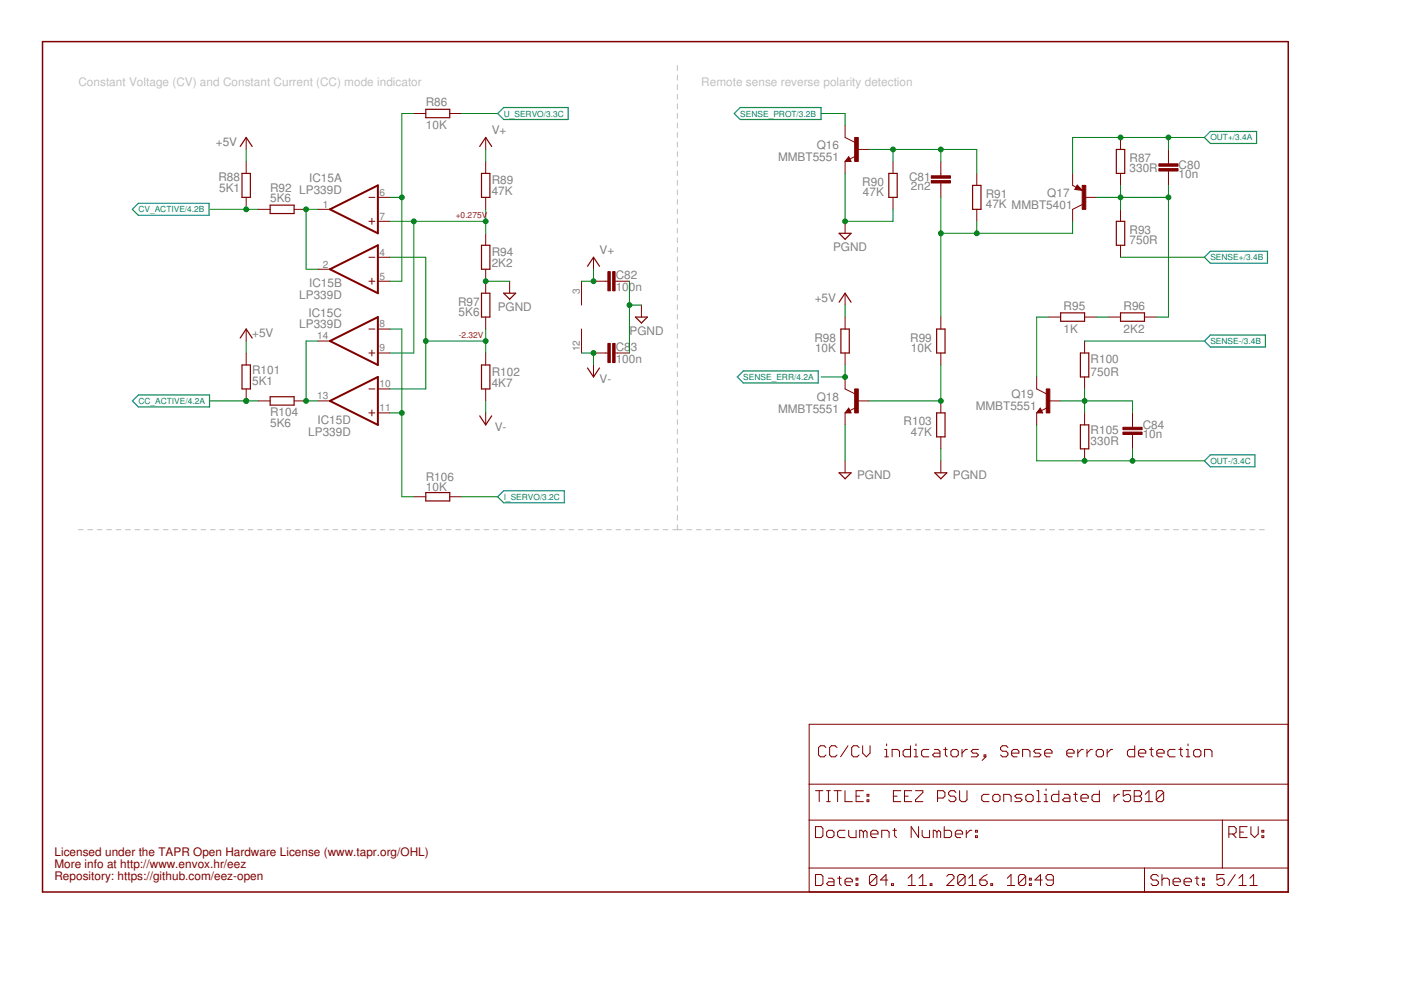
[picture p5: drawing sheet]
<svg xmlns="http://www.w3.org/2000/svg" width="297mm" height="210mm" viewBox="0 0 297 210" stroke-linecap="round" stroke-linejoin="round" font-family="sans-serif">
<g fill="none" stroke="#c0c0c0" stroke-width=".21">
<path d="M143.6 13.9v1M143.6 15.9v1.1M143.6 18v1M143.6 20v1M143.6 22v1.1M143.6 24v1.1M143.6 26.1v1M143.6 28.1v1M143.6 30.1v1.1M143.6 32.2v1M143.6 34.2v1M143.6 36.2v1.1"/>
<path d="M143.6 38.2v1.1M143.6 40.3v1M143.6 42.3v1M143.6 44.3v1.1M143.6 46.4v1M143.6 48.4v1M143.6 50.4v1.1M143.6 52.5v1M143.6 54.5v1M143.6 56.5v1M143.6 58.5v1.1M143.6 60.6v1"/>
<path d="M143.6 62.6v1M143.6 64.6v1.1M143.6 66.7v1M143.6 68.7v1M143.6 70.7v1M143.6 72.7v1.1M143.6 74.8v1M143.6 76.8v1M143.6 78.8v1.1M143.6 80.9v1M143.6 82.9v1M143.6 84.9v1"/>
<path d="M143.6 86.9v1.1M143.6 89v1M143.6 91v1M143.6 93v1M143.6 95.1v1M143.6 97.1v1M143.6 99.1v1M16.6 112.3h1M18.6 112.3h1M20.6 112.3h1M22.6 112.3h1M24.6 112.3h1"/>
<path d="M26.6 112.3h1M28.6 112.3h1M30.6 112.3h1M32.6 112.3h1M34.6 112.3h1M36.6 112.3h1M38.6 112.3h1M40.6 112.3h1M42.6 112.3h1M44.6 112.3h1M46.6 112.3h1M48.6 112.3h1"/>
<path d="M50.6 112.3h1M52.6 112.3h1M54.6 112.3h1M56.6 112.3h1M58.6 112.3h1M60.6 112.3h1M62.6 112.3h1M64.6 112.3h1M66.6 112.3h1M68.6 112.3h1M70.6 112.3h1M72.6 112.3h1"/>
<path d="M74.6 112.3h1M76.6 112.3h1M78.6 112.3h1M80.6 112.3h1M82.6 112.3h1M84.6 112.3h1M86.6 112.3h1M88.6 112.3h1M90.6 112.3h1M92.6 112.3h1M94.6 112.3h1M96.6 112.3h1"/>
<path d="M98.6 112.3h1M100.6 112.3h1M102.6 112.3h1M104.6 112.3h1M106.6 112.3h1M108.6 112.3h1M110.6 112.3h1M112.6 112.3h1M114.6 112.3h1M116.6 112.3h1M118.6 112.3h1M120.6 112.3h1"/>
<path d="M122.6 112.3h1M124.6 112.3h1M126.6 112.3h1M128.6 112.3h1M130.6 112.3h1M132.6 112.3h1M134.6 112.3h1M136.6 112.3h1M138.6 112.3h1M140.6 112.3h1M142.6 112.3h2M143.6 101.1v1.1"/>
<path d="M143.6 103.2v1M143.6 105.2v1M143.6 107.2v1M143.6 109.2v1.1M143.6 111.3v1M145.6 112.3h1.1M147.7 112.3h1M149.7 112.3h1M151.7 112.3h1M153.7 112.3h1M155.7 112.3h1.1M157.8 112.3h1"/>
<path d="M159.8 112.3h1M161.8 112.3h1.1M163.9 112.3h1M165.9 112.3h1M167.9 112.3h1M169.9 112.3h1M171.9 112.3h1.1M174 112.3h1M176 112.3h1M178 112.3h1M180 112.3h1.1M182.1 112.3h1"/>
<path d="M184.1 112.3h1M186.1 112.3h1M188.1 112.3h1M190.1 112.3h1.1M192.2 112.3h1M194.2 112.3h1M196.2 112.3h1M198.2 112.3h1.1M200.3 112.3h1M202.3 112.3h1M204.3 112.3h1M206.3 112.3h1"/>
<path d="M208.4 112.3h1M210.4 112.3h1M212.4 112.3h1M214.4 112.3h1.1M216.5 112.3h1M218.5 112.3h1M220.5 112.3h1M222.5 112.3h1M224.5 112.3h1.1M226.6 112.3h1M228.6 112.3h1M230.6 112.3h1"/>
<path d="M232.6 112.3h1.1M234.7 112.3h1M236.7 112.3h1M238.7 112.3h1M240.7 112.3h1M242.8 112.3h1M244.8 112.3h1M246.8 112.3h1M248.8 112.3h1.1M250.8 112.3h1.1M252.9 112.3h1M254.9 112.3h1"/>
<path d="M256.9 112.3h1M258.9 112.3h1.1M261 112.3h1M263 112.3h1M265 112.3h1M267 112.3h1.1"/>
</g>
<g fill="none" stroke="#800000" stroke-width=".21">
<path d="M52.2 29.1v2.6M52.2 34.2v2.6M87.7 24.1h2.6M95.4 24.1h2.5M103 29.1v2.6M103 34.2v2.6M179.2 26.6v2.5l2 1.1M179.2 34.2v2.6M179.9 33.2l.5 1h-1.2zM181.4 33.1l-1.2 .6M181.7 31.7h2.6M189.3 34.2v2.6"/>
<path d="M199.5 34.2v3.1M199.5 38.8v3M207.1 36.8v2.5M227.4 36.8v2.5l.8 .4M228.4 39.2l1 1.2-1.5-.2zM237.6 29.1v2.6M237.6 36.8v2.5M247.7 31.7v3M247.7 36.3v3M52.2 41.8v2.6M54.7 44.4h2.6M62.4 44.4h2.5"/>
<path d="M67.4 44.4h2.6M67.4 57.1h2.6M78.2 59.6h1.3M78.2 46.9h1.3M78.2 41.8h1.3M78.2 54.5h1.3M78.8 46.3v1.3M78.8 59v1.3M80.1 59.6h2.6M80.1 46.9h2.6M80.1 41.8h2.6M80.1 54.5h2.6"/>
<path d="M103 41.8v2.6M103 49.5v2.5M103 57.1v5.1M108.1 59.6v2.6M123.3 59.6v5.1M125.8 54.5v2.6M125.8 59.6h3.1M130.4 59.6h3.1M179.2 46.9v2.6M189.3 41.8v2.6M207.1 44.4v2.5M229.4 43.4l-2 1v2.5"/>
<path d="M230 41.8h2.5M237.6 44.4v2.5M237.6 52v2.5M52.2 69.8v2.5M52.2 74.8v2.6M67.4 72.3h2.6M78.2 74.8h1.3M78.2 69.8h1.3M78.8 74.2v1.3M80.1 74.8h2.6M80.1 69.8h2.6M103 67.2v2.6"/>
<path d="M103 74.8v2.6M123.3 69.8v5M125.8 77.4v2.5M125.8 74.8h3.1M130.4 74.8h3.1M136 64.7v2.5M179.2 62.2v2.5M179.2 67.2v2.6M179.2 74.8v2.6M179.2 79.9v2.6l2 1M199.5 67.2v2.6M199.5 74.8v2.6"/>
<path d="M219.8 79.9v2.6l2 1M222.3 67.2h2.6M230 67.2h2.5M230 72.3v2.5M230 79.9v2.6M235 67.2h2.6M242.7 67.2h2.5M52.2 82.5v2.5M54.7 85h2.6M62.4 85h2.5M67.4 85h2.6M78.2 87.5h1.3"/>
<path d="M78.2 82.5h1.3M78.8 86.9v1.3M80.1 87.5h2.6M80.1 82.5h2.6M103 82.5v2.5M103 87.5v2.6M179.2 87.5v2.6M179.2 97.7v2.5M179.9 86.5l.5 1h-1.2zM181.4 86.4l-1.2 .7M181.7 85h2.6M199.5 85v2.5"/>
<path d="M199.5 92.6v2.6M199.5 97.7v2.5M219.8 87.5v2.6M220.6 86.5l.5 1h-1.3zM222 86.4l-1.2 .7M222.3 85h2.6M230 87.5v2.6M230 95.2v2.5M240.1 87.5v3.1M240.1 92.1v3.1M87.7 105.3h2.6M95.4 105.3h2.5"/>
<path d="M171.6 153.6h101.5v35.5h-101.5zM175.1 158.5l-.4-.4h-.8l-.4 .4v1.6l.4 .4h.8l.4-.4M177.5 158.5l-.4-.4h-.8l-.4 .4v1.6l.4 .4h.8l.4-.4M179.8 158.1l-1.6 2.4M182.1 158.5l-.4-.4h-.7l-.4 .4v1.6l.4 .4h.7l.4-.4M182.9 158.1v1.6l.8 .8 .8-.8v-1.6M187.6 158.9h.4v1.6M188 157.7v.4M193 158.1v2.4h-1.1l-.4-.4v-.8l.4-.4h1.1M193.8 158.9h.4v1.6M194.2 157.7v.4M196.9 158.9h-1.1l-.4 .4v.8l.4 .4h1.1"/>
<path d="M198.1 158.9h.8l.4 .4v1.2h-1.2l-.4-.4 .4-.4h1.2M200.1 158.9h.7M200.4 158.5v1.6l.4 .4M201.6 159.3l.4-.4h.8l.4 .4v.8l-.4 .4h-.8l-.4-.4zM204 158.9v1.6M205.1 158.9h-.4l-.7 .8M207.5 158.9h-1.2l-.4 .4 .4 .4h.8l.4 .4-.4 .4h-1.2M213.7 158.5l-.4-.4h-.8l-.4 .4v.4l.4 .4h.8l.4 .4v.4l-.4 .4h-.8l-.4-.4M214.5 159.7h1.5v-.4l-.4-.4h-.7l-.4 .4v.8l.4 .4h.7M220.7 158.9h-1.2l-.3 .4 .3 .4h.8l.4 .4-.4 .4h-1.1M221.5 159.7h1.6v-.4l-.4-.4h-.8l-.4 .4v.8l.4 .4h.8M226.2 159.7h1.5v-.4l-.4-.4h-.7l-.4 .4v.8l.4 .4h.7"/>
<path d="M228.5 158.9v1.6M229.7 158.9h-.4l-.8 .8M230.5 158.9v1.6M231.6 158.9h-.4l-.7 .8M232.4 159.3l.4-.4h.8l.4 .4v.8l-.4 .4h-.8l-.4-.4zM234.7 158.9v1.6M235.9 158.9h-.4l-.8 .8M240.6 158.1v2.4h-1.2l-.4-.4v-.8l.4-.4h1.2M241.4 159.7h1.5v-.4l-.4-.4h-.7l-.4 .4v.8l.4 .4h.7M243.7 158.9h.8M244.1 158.5v1.6l.4 .4M245.3 159.7h1.5v-.4l-.4-.4h-.7l-.4 .4v.8l.4 .4h.7"/>
<path d="M249.2 158.9h-1.2l-.4 .4v.8l.4 .4h1.2M249.9 158.9h.8M250.3 158.5v1.6l.4 .4M251.5 158.9h.4v1.6M251.9 157.7v.4M253.1 159.3l.3-.4h.8l.4 .4v.8l-.4 .4h-.8l-.3-.4zM171.6 173.9h101.5M171.6 166.3h101.5M172.9 175.3h1.2l.4 .3v1.6l-.4 .4h-1.2zM172.9 167.6h1.6M173.7 167.6v2.4M175.3 176.4l.3-.4h.8l.4 .4v.8l-.4 .4h-.8l-.3-.4z"/>
<path d="M175.3 167.6h.7M175.3 170h.7M175.6 167.6v2.4M176.8 167.6h1.6M177.6 167.6v2.4M179.2 167.6v2.4h1.5M179.2 176h-1.2l-.4 .4v.8l.4 .4h1.2M179.9 176v1.2l.4 .4h1.2v-1.6M181.5 168.8h.8M183 167.6h-1.5v2.4h1.5M183 176.4l-.3-.4h-.4v1.6M183 176.4l.5-.4 .3 .4v1.2"/>
<path d="M183 176.4v1.2M183.8 169.6h.4v.4h-.4zM183.8 168.4h.4v.4h-.4zM184.6 176.8h1.6v-.4l-.4-.4h-.8l-.4 .4v.8l.4 .4h.8M186.9 177.6v-1.6h1.2l.4 .4v1.2M187.6 160.5h.8M189.1 160.5v-1.6h1.2l.4 .4v1.2M189.3 176h.8M189.4 168.8h.8M189.7 175.6v1.6l.4 .4M191 167.6h-1.6v2.4h1.6M191.8 168.8h.8"/>
<path d="M193.3 167.6h-1.5v2.4h1.5M193.8 160.5h.8M194.1 167.6h1.6v.4l-1.6 1.6v.4h1.6M194.8 175.3v2.3l-1.6-2.3v2.3M195.5 176v1.2l.4 .4h1.2v-1.6M198.6 176.4l-.4-.4h-.3v1.6M198.6 176.4v1.2M198.6 176.4l.4-.4 .4 .4v1.2M198.8 169.2h1.1l.4-.4v-.8l-.4-.4h-1.1v2.4M200.2 175.3v2.3h1.2l.4-.4v-.8l-.4-.4h-1.2M202.5 176.8h1.6v-.4l-.4-.4h-.8l-.4 .4v.8l.4 .4h.8M202.7 168l-.4-.4h-.8l-.4 .4v.4l.4 .4h.8l.4 .4v.4l-.4 .4h-.8l-.4-.4"/>
<path d="M203.5 167.6v2l.4 .4h.7l.4-.4v-2M204.9 176v1.6M206.1 176h-.4l-.8 .8M206.8 177.2h.4v.4h-.4zM206.8 176h.4v.4h-.4zM208.6 160.1h.4v.4h-.4zM209 160.5l-.8 .7M209.7 168.4h-1.2l-.4 .4v.8l.4 .4h1.2M210.5 168.8l.4-.4h.7l.4 .4v.8l-.4 .4h-.7l-.4-.4zM212.8 170v-1.6h1.2l.4 .4v1.2M216.7 168.4h-1.2l-.3 .4 .3 .4h.8l.4 .4-.4 .4h-1.1M216.8 160.5v-1.6h1.2l.4 .4v1.2"/>
<path d="M217.5 168.8l.4-.4h.8l.4 .4v.8l-.4 .4h-.8l-.4-.4zM219.8 167.6h.4v2.4M219.8 170h.8M221.4 170h.8M221.4 168.4h.4v1.6M221.8 167.3v.3M224.5 167.6v2.4h-1.2l-.4-.4v-.8l.4-.4h1.2M225.7 168.4h.8l.3 .4v1.2h-1.1l-.4-.4 .4-.4h1.1M227.6 168.4h.8M228 168v1.6l.4 .4M229.2 169.2h1.5v-.4l-.3-.4h-.8l-.4 .4v.8l.4 .4h.8M233.1 167.6v2.4h-1.2l-.4-.4v-.8l.4-.4h1.2"/>
<path d="M236.2 168.4v1.6M237.4 168.4h-.4l-.8 .8M239.7 167.6h-1.6v1.2l.8-.4h.4l.4 .4v.8l-.4 .4h-.8l-.4-.4M240.5 167.6h1.2l.3 .4v.4l-.3 .4 .3 .4v.4l-.3 .4h-1.2zM240.5 168.8h1.2M242.8 170h1.6M242.8 168.4l.8-.8v2.4M246.7 168l-.4-.4h-.7l-.4 .4v1.6M246.7 168v1.6l-.4 .4h-.7l-.4-.4M246.7 168l-1.5 1.6M251.5 160.5h.8M255.4 160.5v-1.6h1.2l.4 .4v1.2"/>
<path d="M259.2 173.9v10.1M260.5 176.8h1.2l.4-.4v-.8l-.4-.3h-1.2v2.3M261.3 176.8l.8 .8M262.9 176.4h.8M264.4 175.3h-1.5v2.3h1.5M265.2 175.3v1.5l.8 .8 .8-.8v-1.5M267.5 177.2h.4v.4h-.4zM267.5 176h.4v.4h-.4zM171.6 184h101.5M172.9 185.4h1.2l.4 .4v1.6l-.4 .3h-1.2zM175.6 186.2h.8l.4 .4v1.1h-1.2l-.3-.3 .3-.4h1.2M177.6 186.2h.8"/>
<path d="M178 185.8v1.6l.4 .3M179.2 187h1.5v-.4l-.4-.4h-.8l-.3 .4v.8l.3 .3h.8M181.5 187.4h.4v.3h-.4zM181.5 186.2h.4v.4h-.4zM185.9 185.8v1.6l-.4 .3h-.8l-.4-.3M185.9 185.8l-.4-.4h-.8l-.4 .4v1.6M185.9 185.8l-1.6 1.6M188.2 186.6h-1.5l1.2-1.2v2.3M189 187.4h.4v.3h-.4zM192.5 187.7h1.6M192.5 186.2l.8-.8v2.3M194.9 187.7h1.5"/>
<path d="M194.9 186.2l.7-.8v2.3M197.2 187.4h.4v.3h-.4zM200.7 185.8l.4-.4h.8l.4 .4v.4l-1.6 1.5h1.6M204.6 185.8v1.6l-.4 .3h-.7l-.4-.3M204.6 185.8l-.4-.4h-.7l-.4 .4v1.6M204.6 185.8l-1.5 1.6M205.4 187.7h1.5M205.4 186.2l.8-.8v2.3M207.7 186.6h1.2l.4 .4v.4l-.4 .3h-.8l-.4-.3zM209.3 185.4l-.8 .4-.8 .8M210.1 187.4h.4v.3h-.4zM213.6 187.7h1.5"/>
<path d="M213.6 186.2l.8-.8v2.3M217.5 185.8v1.6l-.4 .3h-.8l-.4-.3M217.5 185.8l-.4-.4h-.8l-.4 .4v1.6M217.5 185.8l-1.6 1.6M218.2 187.4h.5v.3h-.5zM218.2 186.2h.5v.4h-.5zM221 186.6h-1.6l1.2-1.2v2.3M223.3 186.6h-1.2l-.3-.4v-.4l.3-.4h.8l.4 .4v1.6l-.4 .3h-.8l-.3-.3M242.7 184v5.1M245.6 185.8l-.4-.4h-.8l-.4 .4v.4l.4 .4h.8l.4 .4v.4l-.4 .3h-.8l-.4-.3M246.4 186.6l.4-.4h.7l.4 .4v1.1M246.4 185.4v2.3"/>
<path d="M248.7 187h1.6v-.4l-.4-.4h-.8l-.4 .4v.8l.4 .3h.8M251 187h1.6v-.4l-.4-.4h-.8l-.4 .4v.8l.4 .3h.8M253.4 186.2h.8M253.8 185.8v1.6l.4 .3M254.9 187.4h.4v.3h-.4zM254.9 186.2h.4v.4h-.4zM259.5 185.4h-1.5v1.2l.8-.4h.4l.3 .4v.8l-.3 .3h-.8l-.4-.3M261.9 185.4l-1.6 2.3M262.7 187.7h1.5M262.7 186.2l.8-.8v2.3M265 187.7h1.6M265 186.2l.8-.8v2.3"/>
</g>
<path d="M9 8.8h264.1v180.3h-264.1z" fill="none" stroke="#800000" stroke-width=".32"/>
<g fill="none" stroke="#800000" stroke-width=".25">
<path d="M50.9 31.1l1.3-2 1.3 2M51.3 36.8h1.8v5h-1.8zM90.3 23.2h5.1v1.8h-5.1zM101.7 31.1l1.3-2 1.2 2M102.1 36.8h1.8v5h-1.8zM179.9 33.7l-.1 .3h.4l-.3-.5-.5 .6h.8M188.4 36.8h1.8v5h-1.8zM206.2 39.3h1.8v5.1h-1.8zM228.4 39.9h.4l-.4-.2-.2 .4 1 .1-.8-.8-.4 .7M236.7 31.7h1.8v5.1h-1.8zM57.3 43.5h5.1v1.8h-5.1zM102.1 52h1.8v5.1h-1.8z"/>
<path d="M124.6 56.5l1.2-2 1.3 2M177.9 49.5h2.5l-1.2 1.2zM236.7 46.9h1.8v5.1h-1.8zM50.9 71.7l1.3-1.9 1.3 1.9M51.3 77.4h1.8v5.1h-1.8zM102.1 62.2h1.8v5h-1.8zM102.1 77.4h1.8v5.1h-1.8zM106.8 62.2h2.5l-1.2 1.2zM124.6 78l1.2 1.9 1.3-1.9M134.7 67.2h2.6l-1.3 1.3zM177.9 64.1l1.3-1.9 1.2 1.9M178.3 69.8h1.8v5h-1.8z"/>
<path d="M198.6 69.8h1.8v5h-1.8zM224.9 66.3h5.1v1.8h-5.1zM229.1 74.8h1.7v5.1h-1.7zM237.6 66.3h5.1v1.8h-5.1zM57.3 84.1h5.1v1.8h-5.1zM101.7 88.2l1.3 1.9 1.2-1.9M179.9 87l-.1 .3h.4l-.3-.5-.5 .6h.8M198.6 87.5h1.8v5.1h-1.8zM220.6 87l-.2 .3h.4l-.2-.5-.6 .6h.8M229.1 90.1h1.7v5.1h-1.7zM90.3 104.4h5.1v1.8h-5.1zM177.9 100.2h2.5l-1.2 1.3z"/>
<path d="M198.2 100.2h2.5l-1.2 1.3z"/>
</g>
<g fill="#800000" stroke="#800000" stroke-width=".21">
<path d="M128.9 57.6h.5v4.1h-.5z"/>
<path d="M129.9 57.6h.5v4.1h-.5z"/>
<path d="M128.9 72.8h.5v4.1h-.5z"/>
<path d="M129.9 72.8h.5v4.1h-.5z"/>
<path d="M221.8 82.5h.8v5h-.8z"/>
<path d="M229.4 39.3h.8v5.1h-.8z"/>
<path d="M245.7 35.8h4.1v.5h-4.1z"/>
<path d="M245.7 34.7h4.1v.5h-4.1z"/>
<path d="M238.1 91.6h4v.5h-4z"/>
<path d="M238.1 90.6h4v.5h-4z"/>
<path d="M181.2 29.1h.8v5.1h-.8z"/>
<path d="M197.4 38.3h4.1v.5h-4.1z"/>
<path d="M197.4 37.3h4.1v.5h-4.1z"/>
<path d="M181.2 82.5h.8v5h-.8z"/>
</g>
<path d="M70 44.4l10.1-5.1v10.2zM70 57.1l10.1-5.1v10.2zM70 72.3l10.1-5.1v10.2zM70 85l10.1-5.1v10.2z" fill="none" stroke="#800000" stroke-width=".42"/>
<g fill="none" stroke="#008000" stroke-width=".21">
<path d="M52.2 31.7v2.5M87.7 24.1h-2.5v35.5h-2.5M97.9 24.1h7.6M103 31.7v2.5M174.1 24.1h5.1v2.5M179.2 36.8v10.1h10.1v-2.5M184.3 31.7h22.8v5.1M189.3 31.7v2.5M199.5 31.7v2.5M237.6 39.3v5.1M247.7 29.1v2.6M247.7 39.3v27.9h-2.5"/>
<path d="M255.4 29.1h-28v7.7M44.6 44.4h10.1M67.4 44.4h-2.5v12.7h2.5M82.7 46.9h20.3M82.7 41.8h2.5M82.7 54.5h7.6v28h-7.6M87.7 46.9v27.9h-5M103 59.6h5.1M103 44.4v5.1M125.8 57.1v2.5h-2.5M133.5 59.6v15.2M199.5 41.8v25.4"/>
<path d="M207.1 46.9v2.6M227.4 46.9v2.6h-27.9M232.5 41.8h15.2M237.6 54.5h17.8M52.2 72.3v2.5M67.4 72.3h-2.5v12.7h2.5M82.7 69.8h2.5v35.5h2.5M90.3 72.3h12.7M103 69.8v5M123.3 74.8h2.5v2.6M133.5 64.7h2.5M179.2 64.7v2.5"/>
<path d="M179.2 77.4v2.5h-5.1M199.5 77.4v7.6h-15.2M222.3 67.2h-2.5v12.7M230 72.3h25.4M232.5 67.2h2.5M44.6 85h10.1M82.7 87.5h2.5M103 85v2.5M179.2 90.1v7.6M199.5 95.2v2.5M219.8 90.1v7.6h35.6M224.9 85h15.2v2.5"/>
<path d="M230 82.5v5M240.1 95.2v2.5M97.9 105.3h7.6"/>
</g>
<g fill="#008000" stroke="#008000" stroke-width=".21">
<circle cx="125.8" cy="59.6" r=".51"/>
<circle cx="125.8" cy="74.8" r=".51"/>
<circle cx="52.2" cy="44.4" r=".51"/>
<circle cx="52.2" cy="85" r=".51"/>
<circle cx="64.9" cy="44.4" r=".51"/>
<circle cx="133.5" cy="64.7" r=".51"/>
<circle cx="103" cy="59.6" r=".51"/>
<circle cx="179.2" cy="46.9" r=".51"/>
<circle cx="64.9" cy="85" r=".51"/>
<circle cx="85.2" cy="41.8" r=".51"/>
<circle cx="85.2" cy="87.5" r=".51"/>
<circle cx="87.7" cy="46.9" r=".51"/>
<circle cx="103" cy="46.9" r=".51"/>
<circle cx="90.3" cy="72.3" r=".51"/>
<circle cx="103" cy="72.3" r=".51"/>
<circle cx="237.6" cy="29.1" r=".51"/>
<circle cx="247.7" cy="29.1" r=".51"/>
<circle cx="237.6" cy="41.8" r=".51"/>
<circle cx="247.7" cy="41.8" r=".51"/>
<circle cx="207.1" cy="49.5" r=".51"/>
<circle cx="199.5" cy="49.5" r=".51"/>
<circle cx="230" cy="85" r=".51"/>
<circle cx="230" cy="97.7" r=".51"/>
<circle cx="240.1" cy="97.7" r=".51"/>
<circle cx="199.5" cy="31.7" r=".51"/>
<circle cx="189.3" cy="31.7" r=".51"/>
<circle cx="179.2" cy="79.9" r=".51"/>
<circle cx="199.5" cy="85" r=".51"/>
</g>
<path d="M105.5 24.1l1.3-1.3h13.7v2.5h-13.7zM157 22.8h17.1v2.5h-17.1l-1.3-1.2zM255.4 29.1l1.2-1.2h9.8v2.5h-9.8zM29.3 43.1h15v2.6h-15l-1.2-1.3zM255.4 54.5l1.2-1.2h12.1v2.5h-12.1zM156.3 79.9l1.3-1.2h15.9v2.5h-15.9zM255.4 72.3l1.2-1.3h11.7v2.6h-11.7zM28.1 85l1.2-1.3h15.1v2.6h-15.1zM255.4 97.7l1.2-1.3h9.5v2.6h-9.5zM105.5 105.3l1.3-1.2h12.9v2.5h-12.9z" fill="none" stroke="#008080" stroke-width=".25"/>
<g font-size="2.5" fill="#c0c0c0">
<text x="16.6" y="18.2">Constant Voltage (CV) and Constant Current (CC) mode indicator</text>
<text x="148.7" y="18.2">Remote sense reverse polarity detection</text>
</g>
<g font-size="2.5" fill="#808080">
<text x="90.3" y="22.6">R86</text>
<text x="90.3" y="27.4">10K</text>
<text x="104.3" y="28.5">V+</text>
<text x="45.8" y="31">+5V</text>
<text x="165" y="34.2">MMBT5551</text>
<text x="173.2" y="31.7">Q16</text>
<text x="239.5" y="34.3">R87</text>
<text x="249.9" y="35.7">C80</text>
<text x="46.3" y="38.4">R88</text>
<text x="46.5" y="40.7">5K1</text>
<text x="57.3" y="40.7">R92 LP339D</text>
<text x="65.5" y="38.5">IC15A</text>
<text x="104.3" y="41.3">47K</text>
<text x="104.3" y="39.1">R89</text>
<text x="182.8" y="39.4">R90</text>
<text x="183" y="41.6">47K</text>
<text x="192.7" y="38.3">C81</text>
<text x="193.1" y="40.2">2n2</text>
<text x="209" y="41.9">R91</text>
<text x="222" y="41.8">Q17</text>
<text x="239.5" y="36.5">330R</text>
<text x="249.9" y="37.7">10n</text>
<text x="57.3" y="42.9">5K6</text>
<text x="209" y="44.1">47K MMBT5401</text>
<text x="127.1" y="53.9">V+</text>
<text x="176.6" y="53.3">PGND</text>
<text x="239.5" y="51.7">750R</text>
<text x="239.5" y="49.6">R93</text>
<text x="104.3" y="56.6">2K2</text>
<text x="104.3" y="54.3">R94</text>
<text x="130.5" y="59.2">C82</text>
<text x="63.4" y="63.3">LP339D</text>
<text x="65.5" y="60.8">IC15B</text>
<text x="97.1" y="64.8">R97</text>
<text x="105.5" y="66">PGND</text>
<text x="130.5" y="61.8">100n</text>
<text x="172.7" y="64.1">+5V</text>
<text x="225.5" y="65.7">R95</text>
<text x="238.2" y="65.7">R96</text>
<text x="53.5" y="71.6">+5V</text>
<text x="63.4" y="69.6">LP339D</text>
<text x="65.4" y="67.1">IC15C</text>
<text x="97.2" y="67">5K6</text>
<text x="133.5" y="71">PGND</text>
<text x="225.5" y="70.5">1K</text>
<text x="238.2" y="70.5">2K2</text>
<text x="130.5" y="77">100n</text>
<text x="130.5" y="74.5">C8</text>
<text x="133.7" y="74.5">3</text>
<text x="172.7" y="72.4">R98</text>
<text x="172.8" y="74.6">10K</text>
<text x="193" y="72.4">R99</text>
<text x="193.1" y="74.6">10K</text>
<text x="231.2" y="76.9">R100</text>
<text x="53.5" y="81.6">5K1</text>
<text x="53.5" y="79.4">R101</text>
<text x="104.3" y="82">4K7</text>
<text x="104.3" y="79.7">R102</text>
<text x="127.1" y="81.2">V-</text>
<text x="231.2" y="79.7">750R</text>
<text x="57.3" y="88.3">R104</text>
<text x="67.3" y="90">IC15D</text>
<text x="165" y="87.5">MMBT5551</text>
<text x="173.2" y="85">Q18</text>
<text x="206.9" y="86.9">MMBT5551</text>
<text x="214.4" y="84.4">Q19</text>
<text x="57.3" y="90.5">5K6</text>
<text x="65.4" y="92.5">LP339D</text>
<text x="104.9" y="91.4">V-</text>
<text x="191.6" y="90.2">R103</text>
<text x="193.1" y="92.4">47K</text>
<text x="231.2" y="94.3">330R</text>
<text x="231.2" y="92.1">R105</text>
<text x="242.3" y="92.9">10n</text>
<text x="242.3" y="91">C84</text>
<text x="90.3" y="101.9">R106</text>
<text x="181.7" y="101.5">PGND</text>
<text x="202" y="101.5">PGND</text>
<text x="90.3" y="104.2">10K</text>
</g>
<g font-size="2.5" fill="#800000">
<text x="11.6" y="181.5">Licensed under the TAPR Open Hardware License (www.tapr.org/OHL)</text>
<text x="11.6" y="184">More info at http://www.envox.hr/eez</text>
<text x="11.6" y="186.6">Repository: https://github.com/eez-open</text>
</g>
<g font-size="2.1" fill="#808080">
<text x="80.5" y="41.5">6</text>
<text x="68.4" y="44">1</text>
<text x="80.5" y="46.6">7</text>
<text x="68.4" y="56.7">2</text>
<text x="80.5" y="54.2">4</text>
<text x="80.5" y="59.3">5</text>
<text x="122.9" y="62.4" transform="rotate(-90 122.9 62.4)">3</text>
<text x="67.2" y="72">14</text>
<text x="80.5" y="69.4">8</text>
<text x="80.5" y="74.5">9</text>
<text x="122.9" y="74.5" transform="rotate(-90 122.9 74.5)">12</text>
<text x="80.5" y="82.1">10</text>
<text x="67.2" y="84.7">13</text>
<text x="80.5" y="87.2">11</text>
</g>
<g font-size="1.8" fill="#008080">
<text x="106.8" y="24.7">U_SERVO/3.3C</text>
<text x="156.9" y="24.7">SENSE_PROT/3.2B</text>
<text x="256.6" y="29.8">OUT+/3.4A</text>
<text x="29.3" y="45">CV_ACTIVE/4.2B</text>
<text x="256.6" y="55.2">SENSE+/3.4B</text>
<text x="256.6" y="72.9">SENSE-/3.4B</text>
<text x="157.6" y="80.6">SENSE_ERR/4.2A</text>
<text x="29.3" y="85.6">CC_ACTIVE/4.2A</text>
<text x="256.6" y="98.3">OUT-/3.4C</text>
<text x="106.8" y="106">I_SERVO/3.2C</text>
</g>
<g font-size="1.8" fill="#f00">
<text x="96.6" y="46.3">+0.275V</text>
<text x="97.3" y="71.7">-2.32V</text>
</g>
</svg>
